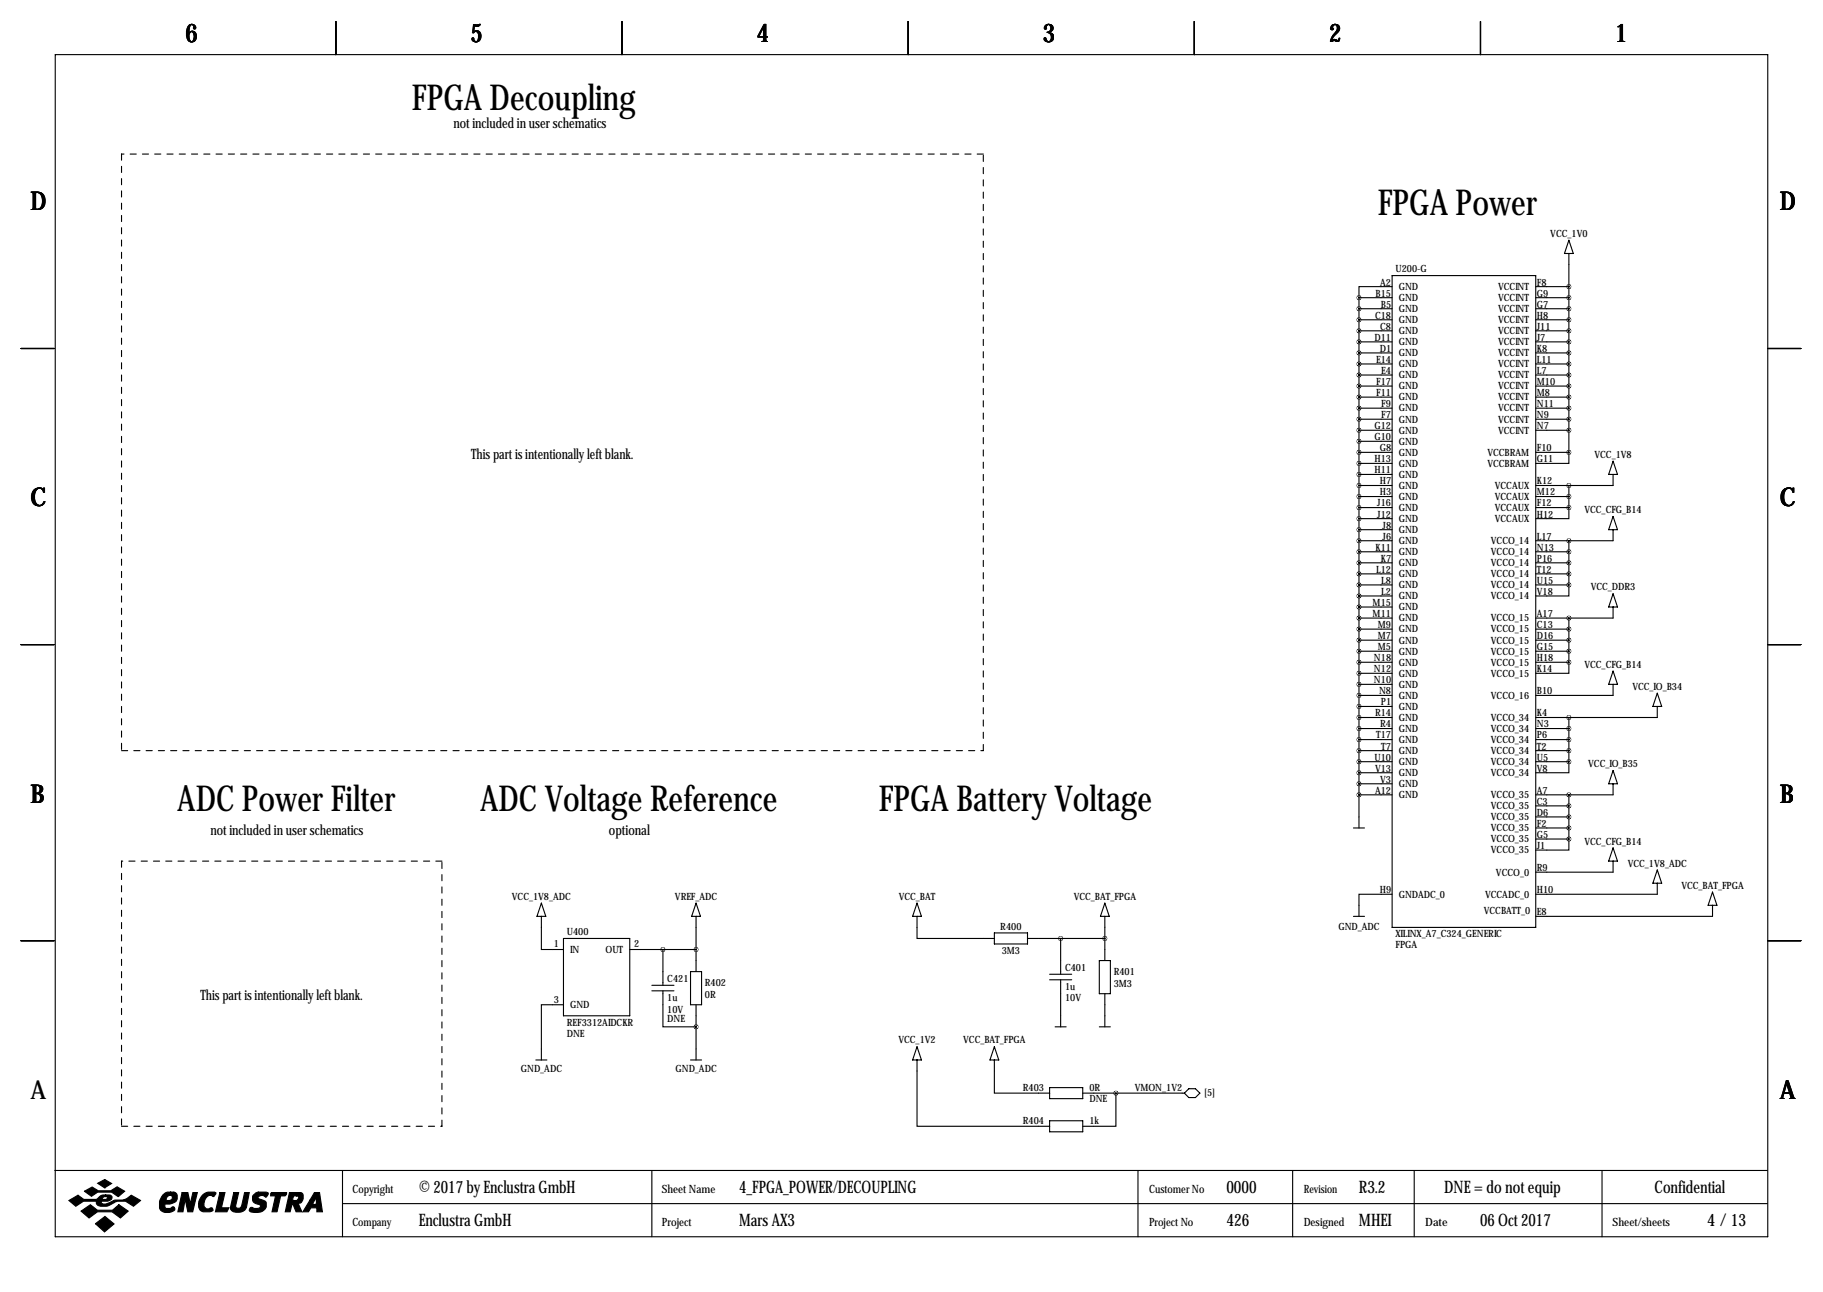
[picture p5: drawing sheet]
<svg xmlns="http://www.w3.org/2000/svg" width="419mm" height="297mm" viewBox="0 0 419 297" stroke-linecap="round" stroke-linejoin="round" font-family="sans-serif">
<g fill="none" stroke="#000" stroke-width=".25">
<path d="M12.7 12.6h393.7v271.7h-393.7zM77.2 4.9v7.7M143 4.9v7.7M208.8 4.9v7.7M274.6 4.9v7.7M340.4 4.9v7.7M360.7 58.3v45.7M360.7 55.2l1 3.1h-2zM312.4 68.4h7.6M312.4 71h7.6M312.4 73.5h7.6M312.4 76.1h7.6"/>
<path d="M312.4 78.6h7.6M312.4 68.4v122M320 65.9h-7.6v2.5M320 63.4h33.1v149.8h-33.1zM353.1 65.9h7.6M353.1 68.4h7.6M353.1 71h7.6M353.1 73.5h7.6M353.1 76.1h7.6M353.1 78.6h7.6M4.8 80.1h7.6M312.4 81.1h7.6"/>
<path d="M312.4 83.7h7.6M312.4 86.2h7.6M312.4 88.8h7.6M312.4 91.3h7.6M312.4 93.8h7.6M312.4 96.4h7.6M312.4 98.9h7.6M353.1 81.1h7.6M353.1 83.7h7.6M353.1 86.2h7.6M353.1 88.8h7.6M353.1 91.3h7.6"/>
<path d="M353.1 93.8h7.6M353.1 96.4h7.6M353.1 98.9h7.6M406.4 80.1h7.6M312.4 104h7.6M312.4 106.5h7.6M312.4 111.6h7.6M312.4 114.2h7.6M312.4 116.7h7.6M312.4 119.2h7.6M312.4 101.5h7.6M312.4 109.1h7.6"/>
<path d="M353.1 104h7.6M353.1 114.2h7.6M353.1 116.7h7.6M360.7 116.7v2.5h-7.6M360.7 104v2.5h-7.6M360.7 111.6v5.1M370.8 109.1v2.5h-17.7M370.8 106l1.1 3.1h-2.1zM370.8 118.7l1.1 3.1h-2.1zM312.4 124.3h7.6M312.4 126.9h7.6M312.4 129.4h7.6"/>
<path d="M312.4 131.9h7.6M312.4 134.5h7.6M312.4 137h7.6M312.4 121.8h7.6M312.4 139.6h7.6M353.1 126.9h7.6M353.1 129.4h7.6M353.1 131.9h7.6M353.1 134.5h7.6M360.7 134.5v2.5h-7.6M360.7 124.3v10.2M370.8 121.8v2.5h-17.7"/>
<path d="M370.8 139.6v2.5h-17.7M370.8 136.5l1.1 3.1h-2.1zM4.8 148.2h7.6M312.4 142.1h7.6M312.4 144.6h7.6M312.4 147.2h7.6M312.4 149.7h7.6M312.4 152.3h7.6M312.4 154.8h7.6M312.4 159.9h7.6M312.4 157.3h7.6M353.1 144.6h7.6"/>
<path d="M353.1 147.2h7.6M353.1 149.7h7.6M353.1 152.3h7.6M360.7 152.3v2.5h-7.6M360.7 142.1v10.2M370.8 157.3v2.6h-17.7M370.8 154.3l1.1 3h-2.1zM381 159.4l1 3h-2zM406.4 148.2h7.6M312.4 165h7.6M312.4 167.5h7.6M312.4 170h7.6"/>
<path d="M312.4 172.6h7.6M312.4 175.1h7.6M312.4 177.7h7.6M312.4 162.4h7.6M353.1 167.5h7.6M353.1 170h7.6M353.1 172.6h7.6M353.1 175.1h7.6M360.7 175.1v2.6h-7.6M360.7 165v10.1M370.8 177.2l1.1 3h-2.1zM381 162.4v2.6h-27.9"/>
<path d="M311.1 190.4h2.6M312.4 182.7h7.6M312.4 180.2h7.6M353.1 185.3h7.6M353.1 187.8h7.6M353.1 190.4h7.6M353.1 192.9h7.6M360.7 192.9v2.5h-7.6M360.7 182.7v10.2M370.8 180.2v2.5h-17.7M370.8 198v2.5h-17.7M370.8 194.9l1.1 3.1h-2.1z"/>
<path d="M4.8 216.3h7.6M124.5 210.7v7.6h5M124.5 207.6l1 3.1h-2.1zM129.5 215.8h15.3v17.7h-15.3zM144.8 218.3h15.2M152.4 218.3v8.2M160 210.7v12.7M160 207.6l1 3.1h-2zM210.8 210.7v5.1h17.8M210.8 207.6l1 3.1h-2zM228.6 214.5h7.6v2.5h-7.6zM236.2 215.8h17.8"/>
<path d="M243.8 215.8v8.2M254 210.7v10.1M254 207.6l1 3.1h-2zM311.1 210.7h2.6M320 205.6h-7.6v5.1M381 203.1v2.5h-27.9M381 200l1 3.1h-2zM393.7 208.1v2.6h-40.6M393.7 205.1l1 3h-2zM406.4 216.3h7.6M129.5 231h-5v12.7M149.9 226.5h5"/>
<path d="M149.9 227.8h5M152.4 227.8v8.3h7.6M158.7 223.4h2.6v7.6h-2.6zM160 231v12.7M241.3 224h5.1M241.3 225.3h5.1M242.6 236.1h2.5M243.8 225.3v10.8M252.7 220.8h2.6v7.7h-2.6zM252.7 236.1h2.6M254 228.5v7.6M123.2 243.7h2.5"/>
<path d="M158.7 243.7h2.6M210.8 243.7v15.2h30.5M210.8 240.7l1 3h-2zM228.6 243.7v7.6h12.7M228.6 240.7l1 3h-2zM241.3 250h7.6v2.6h-7.6zM241.3 257.7h7.6v2.5h-7.6zM248.9 251.3h23.4M256.5 251.3v7.6h-7.6M273.3 250.3h1.5l1 1-1 1h-1.5l-1-1zM12.6 269.1h393.7M78.7 269.1v15.2"/>
<path d="M78.7 276.7h327.6M149.9 269.1v15.2M261.6 269.1v15.2M297.2 269.1v15.2M325.1 269.1v15.2M368.3 269.1v15.2"/>
</g>
<g fill="#000" stroke="#000" stroke-width=".25">
<path d="M15.8 276l2.1-1.2 1.4 1h2.8l.3-.2a1.77 1.77 0 0 1 1.9-.9v.4l-.6 .2-.2 .5h.9l.3-.6-.4-.1v-.4h.9a.59 .59 0 0 1 .6 .7l-.2 .4-.8 .4h-1.4l-.1 .1 .1 .4a3.2 3.2 0 0 0 2.7-.7l.3-.1a4 4 0 0 0 3.8-1.1l2.1 1.2-1.6 1.3a4 4 0 0 0-5.5-.2 2.66 2.66 0 0 1-2.9-.2l-.1-.7h-3l-1.8 1.1zM19.4 273.9l1.8-1 1.4 .9h2.9l1.4-.9 1.8 1-1.5 1.2-1.5-1h-3.2l-1.5 .9zM22.5 272l1.6-.8 1.6 .9-1.6 1zM18.6 278.4l2.2-1.4 1.6 1.2h3.5l1.4-1.2 2.2 1.4-1.8 1.6-1.9-1.4h-3.4l-1.9 1.4zM37.4 274.7a1.75 1.75 0 0 1 1.8-.6v.7a.82 .82 0 0 0-.8 1.2h.6a.6 .6 0 0 0 .6-.5 .6 .6 0 0 0-.4-.7v-.7h.8l.5 .3a1.61 1.61 0 0 1 0 1.7 1.61 1.61 0 0 1-1.5 .7h-1v.9l.2 .1h.9l.7-.4 .4 .4a1.06 1.06 0 0 1-1.3 1 1.82 1.82 0 0 1-2.2-1.1 3.5 3.5 0 0 1 .7-3zM41.9 274.2h1.3l.5 2.6 .6-2.6h1.1l-1.1 4.4h-1.1l-.6-2.9-.5 2.9h-1.2zM46.7 274.6a2.78 2.78 0 0 1 2.9-.4l-.4 .9a1.32 1.32 0 0 0-2.1 .8l-.2 .8a.98 .98 0 0 0 1.1 1.2 .55 .55 0 0 1 .6-.2 .55 .55 0 0 1 .4 .6l-.7 .3-1.8-.1a1.79 1.79 0 0 1-.8-2.3zM50.5 274.2h1.2l-.8 3.5h1.7l-.4 .9h-2.7zM53.7 274.2h1.2l-.7 3.1a.73 .73 0 0 0 .7 .5 .73 .73 0 0 0 .7-.6l.6-3h1.1l-.7 3.4a2.28 2.28 0 0 1-3.6 .4v-.4zM58.3 274.7l.8-.6h2.1l.5 .2v.2l-.6 .7a.96 .96 0 0 0-1-.4 .96 .96 0 0 0-.8 .6l1.7 .8a1.71 1.71 0 0 1-.1 1.8 1.71 1.71 0 0 1-1.7 .8l-1.4-.2a.51 .51 0 0 1-.4-.7 .51 .51 0 0 1 .8-.2l1 .1a.52 .52 0 0 0 .6-.2 .52 .52 0 0 0-.2-.7 1.39 1.39 0 0 1-1.4-.6 1.39 1.39 0 0 1 .1-1.6zM62.2 274.4l.2-.2h3.5l-.1 .4-.3 .3h-1l-.8 3.7h-1.2l.8-3.7h-1.1zM66.5 274.2h1.7v.7h-.7l-.2 1.1h.9l.3-.3a.44 .44 0 0 0 .1-.5 .44 .44 0 0 0-.4-.3v-.7h1l.3 .2 .2 .3v.9a1.03 1.03 0 0 1-1.2 1l.9 2h-1.3l-.8-1.8h-.1l-.5 1.8h-1.1z"/>
<path d="M72.3 274.2h1.2l.6 4.4h-1.3v-.9h-1.3l-.6 .9h-1.3l1.7-2.7h1l-.4 .8 .2 .2h.4l.2-.2v-1.5l-.4 .7h-1zM21.9 281.3l2.2-1.6 2.1 1.7-2.2 1.8z"/>
</g>
<path d="M27.9 35.4v137.2M226.1 35.4h-198.2M27.9 172.6h198.2M226.1 172.6v-137.2M27.9 198v60.9M101.6 198h-73.7M27.9 258.9h73.7M101.6 258.9v-60.9" fill="none" stroke="#000" stroke-width=".25" stroke-dasharray="1.4 1.4"/>
<path d="M312.4 182.7a.05 .05 0 0 0 .1 0 .05 .05 0 0 0-.1 0zM312.4 180.2a.05 .05 0 0 0 .1 0 .05 .05 0 0 0-.1 0zM312.4 139.6a.05 .05 0 0 0 .1 0 .05 .05 0 0 0-.1 0zM312.4 142.1a.05 .05 0 0 0 .1 0 .05 .05 0 0 0-.1 0zM312.4 144.6a.05 .05 0 0 0 .1 0 .05 .05 0 0 0-.1 0zM312.4 147.2a.05 .05 0 0 0 .1 0 .05 .05 0 0 0-.1 0zM312.4 149.7a.05 .05 0 0 0 .1 0 .05 .05 0 0 0-.1 0zM312.4 152.3a.05 .05 0 0 0 .1 0 .05 .05 0 0 0-.1 0zM312.4 154.8a.05 .05 0 0 0 .1 0 .05 .05 0 0 0-.1 0zM312.4 157.3a.05 .05 0 0 0 .1 0 .05 .05 0 0 0-.1 0zM312.4 159.9a.05 .05 0 0 0 .1 0 .05 .05 0 0 0-.1 0zM312.4 162.4a.05 .05 0 0 0 .1 0 .05 .05 0 0 0-.1 0zM312.4 165a.05 .05 0 0 0 .1 0 .05 .05 0 0 0-.1 0zM312.4 167.5a.05 .05 0 0 0 .1 0 .05 .05 0 0 0-.1 0zM312.4 170a.05 .05 0 0 0 .1 0 .05 .05 0 0 0-.1 0zM312.4 172.6a.05 .05 0 0 0 .1 0 .05 .05 0 0 0-.1 0zM312.4 175.1a.05 .05 0 0 0 .1 0 .05 .05 0 0 0-.1 0zM312.4 177.7a.05 .05 0 0 0 .1 0 .05 .05 0 0 0-.1 0zM360.6 65.9a.05 .05 0 0 0 .1 0 .05 .05 0 0 0-.1 0zM360.6 68.4a.05 .05 0 0 0 .1 0 .05 .05 0 0 0-.1 0zM360.6 71a.05 .05 0 0 0 .1 0 .05 .05 0 0 0-.1 0zM360.6 73.5a.05 .05 0 0 0 .1 0 .05 .05 0 0 0-.1 0zM360.6 76.1a.05 .05 0 0 0 .1 0 .05 .05 0 0 0-.1 0zM360.6 78.6a.05 .05 0 0 0 .1 0 .05 .05 0 0 0-.1 0zM360.6 81.1a.05 .05 0 0 0 .1 0 .05 .05 0 0 0-.1 0zM360.6 83.7a.05 .05 0 0 0 .1 0 .05 .05 0 0 0-.1 0zM360.6 86.2a.05 .05 0 0 0 .1 0 .05 .05 0 0 0-.1 0zM360.6 88.8a.05 .05 0 0 0 .1 0 .05 .05 0 0 0-.1 0zM360.6 111.6a.05 .05 0 0 0 .1 0 .05 .05 0 0 0-.1 0zM360.6 114.2a.05 .05 0 0 0 .1 0 .05 .05 0 0 0-.1 0zM360.6 116.7a.05 .05 0 0 0 .1 0 .05 .05 0 0 0-.1 0zM312.4 137a.05 .05 0 0 0 .1 0 .05 .05 0 0 0-.1 0zM312.4 78.6a.05 .05 0 0 0 .1 0 .05 .05 0 0 0-.1 0zM312.4 81.1a.05 .05 0 0 0 .1 0 .05 .05 0 0 0-.1 0zM312.4 83.7a.05 .05 0 0 0 .1 0 .05 .05 0 0 0-.1 0zM312.4 86.2a.05 .05 0 0 0 .1 0 .05 .05 0 0 0-.1 0zM312.4 88.8a.05 .05 0 0 0 .1 0 .05 .05 0 0 0-.1 0zM312.4 91.3a.05 .05 0 0 0 .1 0 .05 .05 0 0 0-.1 0zM312.4 93.8a.05 .05 0 0 0 .1 0 .05 .05 0 0 0-.1 0zM312.4 96.4a.05 .05 0 0 0 .1 0 .05 .05 0 0 0-.1 0zM312.4 98.9a.05 .05 0 0 0 .1 0 .05 .05 0 0 0-.1 0zM312.4 101.5a.05 .05 0 0 0 .1 0 .05 .05 0 0 0-.1 0zM312.4 104a.05 .05 0 0 0 .1 0 .05 .05 0 0 0-.1 0zM312.4 106.5a.05 .05 0 0 0 .1 0 .05 .05 0 0 0-.1 0zM312.4 109.1a.05 .05 0 0 0 .1 0 .05 .05 0 0 0-.1 0zM312.4 111.6a.05 .05 0 0 0 .1 0 .05 .05 0 0 0-.1 0zM312.4 114.2a.05 .05 0 0 0 .1 0 .05 .05 0 0 0-.1 0zM312.4 116.7a.05 .05 0 0 0 .1 0 .05 .05 0 0 0-.1 0zM312.4 119.2a.05 .05 0 0 0 .1 0 .05 .05 0 0 0-.1 0zM312.4 121.8a.05 .05 0 0 0 .1 0 .05 .05 0 0 0-.1 0zM312.4 124.3a.05 .05 0 0 0 .1 0 .05 .05 0 0 0-.1 0zM312.4 126.9a.05 .05 0 0 0 .1 0 .05 .05 0 0 0-.1 0zM312.4 129.4a.05 .05 0 0 0 .1 0 .05 .05 0 0 0-.1 0zM312.4 131.9a.05 .05 0 0 0 .1 0 .05 .05 0 0 0-.1 0zM312.4 134.5a.05 .05 0 0 0 .1 0 .05 .05 0 0 0-.1 0zM360.6 124.3a.05 .05 0 0 0 .1 0 .05 .05 0 0 0-.1 0zM360.6 134.5a.05 .05 0 0 0 .1 0 .05 .05 0 0 0-.1 0zM360.6 131.9a.05 .05 0 0 0 .1 0 .05 .05 0 0 0-.1 0zM360.6 129.4a.05 .05 0 0 0 .1 0 .05 .05 0 0 0-.1 0zM360.6 126.9a.05 .05 0 0 0 .1 0 .05 .05 0 0 0-.1 0zM360.6 142.1a.05 .05 0 0 0 .1 0 .05 .05 0 0 0-.1 0zM360.6 144.6a.05 .05 0 0 0 .1 0 .05 .05 0 0 0-.1 0zM360.6 147.2a.05 .05 0 0 0 .1 0 .05 .05 0 0 0-.1 0zM360.6 149.7a.05 .05 0 0 0 .1 0 .05 .05 0 0 0-.1 0zM360.6 152.3a.05 .05 0 0 0 .1 0 .05 .05 0 0 0-.1 0zM360.6 165a.05 .05 0 0 0 .1 0 .05 .05 0 0 0-.1 0zM360.6 175.1a.05 .05 0 0 0 .1 0 .05 .05 0 0 0-.1 0zM360.6 172.6a.05 .05 0 0 0 .1 0 .05 .05 0 0 0-.1 0zM360.6 170a.05 .05 0 0 0 .1 0 .05 .05 0 0 0-.1 0zM360.6 167.5a.05 .05 0 0 0 .1 0 .05 .05 0 0 0-.1 0zM360.6 182.7a.05 .05 0 0 0 .1 0 .05 .05 0 0 0-.1 0zM360.6 192.9a.05 .05 0 0 0 .1 0 .05 .05 0 0 0-.1 0zM360.6 190.4a.05 .05 0 0 0 .1 0 .05 .05 0 0 0-.1 0zM360.6 187.8a.05 .05 0 0 0 .1 0 .05 .05 0 0 0-.1 0zM360.6 185.3a.05 .05 0 0 0 .1 0 .05 .05 0 0 0-.1 0zM360.6 91.3a.05 .05 0 0 0 .1 0 .05 .05 0 0 0-.1 0zM360.6 96.4a.05 .05 0 0 0 .1 0 .05 .05 0 0 0-.1 0zM360.6 93.8a.05 .05 0 0 0 .1 0 .05 .05 0 0 0-.1 0zM360.6 98.9a.05 .05 0 0 0 .1 0 .05 .05 0 0 0-.1 0zM360.6 104a.05 .05 0 0 0 .1 0 .05 .05 0 0 0-.1 0zM160 236.1a.05 .05 0 0 0 .1 0 .05 .05 0 0 0-.1 0zM312.4 76.1a.05 .05 0 0 0 .1 0 .05 .05 0 0 0-.1 0zM312.4 68.4a.05 .05 0 0 0 .1 0 .05 .05 0 0 0-.1 0zM312.4 71a.05 .05 0 0 0 .1 0 .05 .05 0 0 0-.1 0zM312.4 73.5a.05 .05 0 0 0 .1 0 .05 .05 0 0 0-.1 0zM243.8 215.8a.05 .05 0 0 0 .1 0 .05 .05 0 0 0-.1 0zM160 218.3a.05 .05 0 0 0 .1 0 .05 .05 0 0 0-.1 0zM256.5 251.3a.05 .05 0 0 0 .1 0 .05 .05 0 0 0-.1 0z" fill="#000" stroke="#000" stroke-width="1"/>
<g font-size="8.2">
<text x="94.7" y="25.3">FPGA Decoupling</text>
<text x="316.7" y="49.4">FPGA Power</text>
<text x="40.7" y="186.5">ADC Power Filter</text>
<text x="110.4" y="186.5">ADC Voltage Reference</text>
<text x="202" y="186.5">FPGA Battery Voltage</text>
</g>
<g font-size="5.9">
<text x="42.7" y="9.8">6</text>
<text x="108.2" y="9.8">5</text>
<text x="174" y="9.8">4</text>
<text x="239.8" y="9.8">3</text>
<text x="305.6" y="9.8">2</text>
<text x="371.3" y="9.8">1</text>
<text x="7" y="48.4">D</text>
<text x="409.2" y="48.4">D</text>
<text x="7" y="116.4">C</text>
<text x="409.2" y="116.4">C</text>
<text x="7" y="184.5">B</text>
<text x="409.2" y="184.5">B</text>
<text x="7" y="252.6">A</text>
<text x="409.2" y="252.6">A</text>
</g>
<g font-size="4">
<text x="96.3" y="274.2">© 2017 by Enclustra GmbH</text>
<text x="169.9" y="274.2">4_FPGA_POWER/DECOUPLING</text>
<text x="281.9" y="274.2">0000</text>
<text x="312.4" y="274.2">R3.2</text>
<text x="332" y="274.2">DNE = do not equip</text>
<text x="380.4" y="274.2">Confidential</text>
<text x="96.3" y="281.8">Enclustra GmbH</text>
<text x="169.9" y="281.8">Mars AX3</text>
<text x="281.9" y="281.8">426</text>
<text x="312.4" y="281.8">MHEI</text>
<text x="340.3" y="281.8">06 Oct 2017</text>
<text x="392.5" y="281.8">4 /13</text>
</g>
<g font-size="3.3">
<text x="104.2" y="29.3">not included in user schematics</text>
<text x="108.3" y="105.5">This part is intentionally left blank.</text>
<text x="48.4" y="191.9">not included in user schematics</text>
<text x="140" y="191.9">optional</text>
<text x="46.1" y="230">This part is intentionally left blank.</text>
</g>
<g font-size="2.6">
<text x="81" y="274.2">Copyright</text>
<text x="152.1" y="274.2">Sheet Name</text>
<text x="264.2" y="274.2">Customer No</text>
<text x="299.7" y="274.2">Revision</text>
<text x="81" y="281.8">Company</text>
<text x="152.1" y="281.8">Project</text>
<text x="264.2" y="281.8">Project No</text>
<text x="299.7" y="281.8">Designed</text>
<text x="327.7" y="281.8">Date</text>
<text x="370.7" y="281.8">Sheet/sheets</text>
</g>
<g font-size="2.3">
<text x="356.4" y="54.5">VCC_1V0</text>
<text x="317.3" y="65.6">A2</text>
<text x="320.8" y="62.6">U200-G</text>
<text x="353.3" y="65.6">F8</text>
<text x="316.2" y="68.2">B15</text>
<text x="317.4" y="70.7">B5</text>
<text x="321.6" y="66.7">GND</text>
<text x="321.6" y="69.2">GND</text>
<text x="321.6" y="71.7">GND</text>
<text x="344.4" y="66.7">VCCINT</text>
<text x="344.4" y="69.2">VCCINT</text>
<text x="344.4" y="71.7">VCCINT</text>
<text x="353.3" y="68.2">G9</text>
<text x="353.3" y="70.7">G7</text>
<text x="316.1" y="73.3">C18</text>
<text x="317.3" y="75.8">C8</text>
<text x="321.6" y="74.3">GND</text>
<text x="321.6" y="76.8">GND</text>
<text x="344.4" y="74.3">VCCINT</text>
<text x="344.4" y="76.8">VCCINT</text>
<text x="353.3" y="73.3">H8</text>
<text x="353.3" y="75.8">J11</text>
<text x="316" y="78.3">D11</text>
<text x="316.4" y="83.4">E14</text>
<text x="317.2" y="80.9">D1</text>
<text x="321.6" y="79.4">GND</text>
<text x="321.6" y="81.9">GND</text>
<text x="344.4" y="79.4">VCCINT</text>
<text x="344.4" y="81.9">VCCINT</text>
<text x="353.3" y="78.3">J7</text>
<text x="353.3" y="80.9">K8</text>
<text x="353.3" y="83.4">L11</text>
<text x="316.4" y="88.5">F17</text>
<text x="317.6" y="86">E4</text>
<text x="321.6" y="84.4">GND</text>
<text x="321.6" y="87">GND</text>
<text x="321.6" y="89.5">GND</text>
<text x="344.4" y="84.4">VCCINT</text>
<text x="344.4" y="87">VCCINT</text>
<text x="344.4" y="89.5">VCCINT</text>
<text x="353.3" y="86">L7</text>
<text x="353.3" y="88.5">M10</text>
<text x="316.4" y="91">F11</text>
<text x="317.6" y="93.6">F9</text>
<text x="321.6" y="92.1">GND</text>
<text x="321.6" y="94.6">GND</text>
<text x="344.4" y="92.1">VCCINT</text>
<text x="344.4" y="94.6">VCCINT</text>
<text x="353.3" y="91">M8</text>
<text x="353.3" y="93.6">N11</text>
<text x="316" y="98.7">G12</text>
<text x="316" y="101.2">G10</text>
<text x="317.6" y="96.1">F7</text>
<text x="321.6" y="97.1">GND</text>
<text x="321.6" y="99.7">GND</text>
<text x="344.4" y="97.1">VCCINT</text>
<text x="344.4" y="99.7">VCCINT</text>
<text x="353.3" y="96.1">N9</text>
<text x="353.3" y="98.7">N7</text>
<text x="316" y="106.3">H13</text>
<text x="317.2" y="103.7">G8</text>
<text x="321.6" y="102.2">GND</text>
<text x="321.6" y="104.8">GND</text>
<text x="321.6" y="107.3">GND</text>
<text x="341.9" y="104.8">VCCBRAM</text>
<text x="341.9" y="107.3">VCCBRAM</text>
<text x="353.3" y="103.7">F10</text>
<text x="353.3" y="106.3">G11</text>
<text x="366.6" y="105.3">VCC_1V8</text>
<text x="316" y="108.8">H11</text>
<text x="317.2" y="111.4">H7</text>
<text x="317.2" y="113.9">H3</text>
<text x="321.6" y="109.8">GND</text>
<text x="321.6" y="112.4">GND</text>
<text x="343.7" y="112.4">VCCAUX</text>
<text x="353.3" y="111.4">K12</text>
<text x="353.3" y="113.9">M12</text>
<text x="316.6" y="116.4">J16</text>
<text x="316.6" y="119">J12</text>
<text x="321.6" y="114.9">GND</text>
<text x="321.6" y="117.5">GND</text>
<text x="343.7" y="114.9">VCCAUX</text>
<text x="343.7" y="117.5">VCCAUX</text>
<text x="353.3" y="116.4">F12</text>
<text x="353.3" y="119">H12</text>
<text x="364.3" y="118">VCC_CFG_B14</text>
<text x="317.9" y="121.5">J8</text>
<text x="317.9" y="124.1">J6</text>
<text x="321.6" y="120">GND</text>
<text x="321.6" y="122.5">GND</text>
<text x="321.6" y="125.1">GND</text>
<text x="342.7" y="125.1">VCCO_14</text>
<text x="343.7" y="120">VCCAUX</text>
<text x="353.3" y="124.1">L17</text>
<text x="316.2" y="126.6">K11</text>
<text x="316.4" y="131.7">L12</text>
<text x="317.4" y="129.1">K7</text>
<text x="321.6" y="127.6">GND</text>
<text x="321.6" y="130.2">GND</text>
<text x="342.7" y="127.6">VCCO_14</text>
<text x="342.7" y="130.2">VCCO_14</text>
<text x="353.3" y="126.6">N13</text>
<text x="353.3" y="129.1">P16</text>
<text x="353.3" y="131.7">T12</text>
<text x="317.6" y="134.2">L8</text>
<text x="317.6" y="136.8">L2</text>
<text x="321.6" y="132.7">GND</text>
<text x="321.6" y="135.2">GND</text>
<text x="321.6" y="137.8">GND</text>
<text x="342.7" y="132.7">VCCO_14</text>
<text x="342.7" y="135.2">VCCO_14</text>
<text x="342.7" y="137.8">VCCO_14</text>
<text x="353.3" y="134.2">U15</text>
<text x="353.3" y="136.8">V18</text>
<text x="365.7" y="135.7">VCC_DDR3</text>
<text x="315.6" y="139.3">M15</text>
<text x="315.6" y="141.8">M11</text>
<text x="321.6" y="140.3">GND</text>
<text x="321.6" y="142.9">GND</text>
<text x="342.7" y="142.9">VCCO_15</text>
<text x="353.3" y="141.8">A17</text>
<text x="316.8" y="144.4">M9</text>
<text x="316.8" y="146.9">M7</text>
<text x="316.8" y="149.5">M5</text>
<text x="321.6" y="145.4">GND</text>
<text x="321.6" y="147.9">GND</text>
<text x="342.7" y="145.4">VCCO_15</text>
<text x="342.7" y="147.9">VCCO_15</text>
<text x="353.3" y="144.4">C13</text>
<text x="353.3" y="146.9">D16</text>
<text x="353.3" y="149.5">G15</text>
<text x="315.9" y="152">N18</text>
<text x="315.9" y="154.5">N12</text>
<text x="321.6" y="150.5">GND</text>
<text x="321.6" y="153">GND</text>
<text x="321.6" y="155.6">GND</text>
<text x="342.7" y="150.5">VCCO_15</text>
<text x="342.7" y="153">VCCO_15</text>
<text x="342.7" y="155.6">VCCO_15</text>
<text x="353.3" y="152">H18</text>
<text x="353.3" y="154.5">K14</text>
<text x="364.3" y="153.5">VCC_CFG_B14</text>
<text x="315.9" y="157.1">N10</text>
<text x="317" y="159.6">N8</text>
<text x="321.6" y="158.1">GND</text>
<text x="321.6" y="160.6">GND</text>
<text x="342.7" y="160.6">VCCO_16</text>
<text x="353.3" y="159.6">B10</text>
<text x="375.3" y="158.6">VCC_IO_B34</text>
<text x="316.1" y="164.7">R14</text>
<text x="317.3" y="167.2">R4</text>
<text x="317.4" y="162.2">P1</text>
<text x="321.6" y="163.2">GND</text>
<text x="321.6" y="165.7">GND</text>
<text x="342.7" y="165.7">VCCO_34</text>
<text x="353.3" y="164.7">K4</text>
<text x="353.3" y="167.2">N3</text>
<text x="316.4" y="169.8">T17</text>
<text x="317.6" y="172.3">T7</text>
<text x="321.6" y="168.3">GND</text>
<text x="321.6" y="170.8">GND</text>
<text x="321.6" y="173.3">GND</text>
<text x="342.7" y="168.3">VCCO_34</text>
<text x="342.7" y="170.8">VCCO_34</text>
<text x="342.7" y="173.3">VCCO_34</text>
<text x="353.3" y="169.8">P6</text>
<text x="353.3" y="172.3">T2</text>
<text x="316" y="174.9">U10</text>
<text x="316.1" y="177.4">V13</text>
<text x="317.3" y="179.9">V3</text>
<text x="321.6" y="175.9">GND</text>
<text x="321.6" y="178.4">GND</text>
<text x="342.7" y="175.9">VCCO_34</text>
<text x="342.7" y="178.4">VCCO_34</text>
<text x="353.3" y="174.9">U5</text>
<text x="353.3" y="177.4">V8</text>
<text x="365.1" y="176.4">VCC_IO_B35</text>
<text x="316.1" y="182.5">A12</text>
<text x="321.6" y="183.5">GND</text>
<text x="321.6" y="181">GND</text>
<text x="342.7" y="183.5">VCCO_35</text>
<text x="353.3" y="182.5">A7</text>
<text x="353.3" y="185">C3</text>
<text x="342.7" y="186">VCCO_35</text>
<text x="342.7" y="188.6">VCCO_35</text>
<text x="342.7" y="191.1">VCCO_35</text>
<text x="353.3" y="187.6">D6</text>
<text x="353.3" y="190.1">F2</text>
<text x="342.7" y="193.7">VCCO_35</text>
<text x="342.7" y="196.2">VCCO_35</text>
<text x="353.3" y="192.6">G5</text>
<text x="353.3" y="195.2">J1</text>
<text x="364.3" y="194.2">VCC_CFG_B14</text>
<text x="343.9" y="201.3">VCCO_0</text>
<text x="353.3" y="200.3">R9</text>
<text x="374.2" y="199.2">VCC_1V8_ADC</text>
<text x="117.7" y="206.9">VCC_1V8_ADC</text>
<text x="155.2" y="206.9">VREF_ADC</text>
<text x="206.6" y="206.9">VCC_BAT</text>
<text x="246.8" y="206.9">VCC_BAT_FPGA</text>
<text x="317.2" y="205.3">H9</text>
<text x="321.6" y="206.4">GNDADC_0</text>
<text x="341.4" y="206.4">VCCADC_0</text>
<text x="353.3" y="205.3">H10</text>
<text x="386.5" y="204.3">VCC_BAT_FPGA</text>
<text x="130.3" y="215">U400</text>
<text x="230" y="213.7">R400</text>
<text x="307.7" y="213.7">GND_ADC</text>
<text x="320.8" y="215.5">XILINX_A7_C324_GENERIC</text>
<text x="341.1" y="210.2">VCCBATT_0</text>
<text x="353.3" y="210.4">E8</text>
<text x="127.4" y="217.8">1</text>
<text x="131.1" y="219.1">IN</text>
<text x="139.2" y="219.1">OUT</text>
<text x="145.8" y="217.8">2</text>
<text x="230.3" y="219.3">3M3</text>
<text x="320.8" y="218.1">FPGA</text>
<text x="153.4" y="225.7">C421</text>
<text x="162.1" y="226.7">R402</text>
<text x="244.9" y="223.1">C401</text>
<text x="244.9" y="227.7">1u</text>
<text x="256" y="224.1">R401</text>
<text x="256" y="226.9">3M3</text>
<text x="127.4" y="230.5">3</text>
<text x="131.1" y="231.8">GND</text>
<text x="153.4" y="230.2">1u</text>
<text x="153.4" y="232.8">10V</text>
<text x="162.1" y="229.5">0R</text>
<text x="244.9" y="230.2">10V</text>
<text x="130.3" y="235.8">REF3312AIDCKR</text>
<text x="130.3" y="238.4">DNE</text>
<text x="153.4" y="235.1">DNE</text>
<text x="206.6" y="239.9">VCC_1V2</text>
<text x="221.4" y="239.9">VCC_BAT_FPGA</text>
<text x="119.7" y="246.5">GND_ADC</text>
<text x="155.3" y="246.5">GND_ADC</text>
<text x="235.2" y="250.8">R403</text>
<text x="250.4" y="250.8">0R</text>
<text x="260.9" y="250.9">VMON_1V2</text>
<text x="250.4" y="253.4">DNE</text>
<text x="276.9" y="252.1">[5]</text>
<text x="235.2" y="258.4">R404</text>
<text x="250.4" y="258.4">1k</text>
</g>
</svg>
